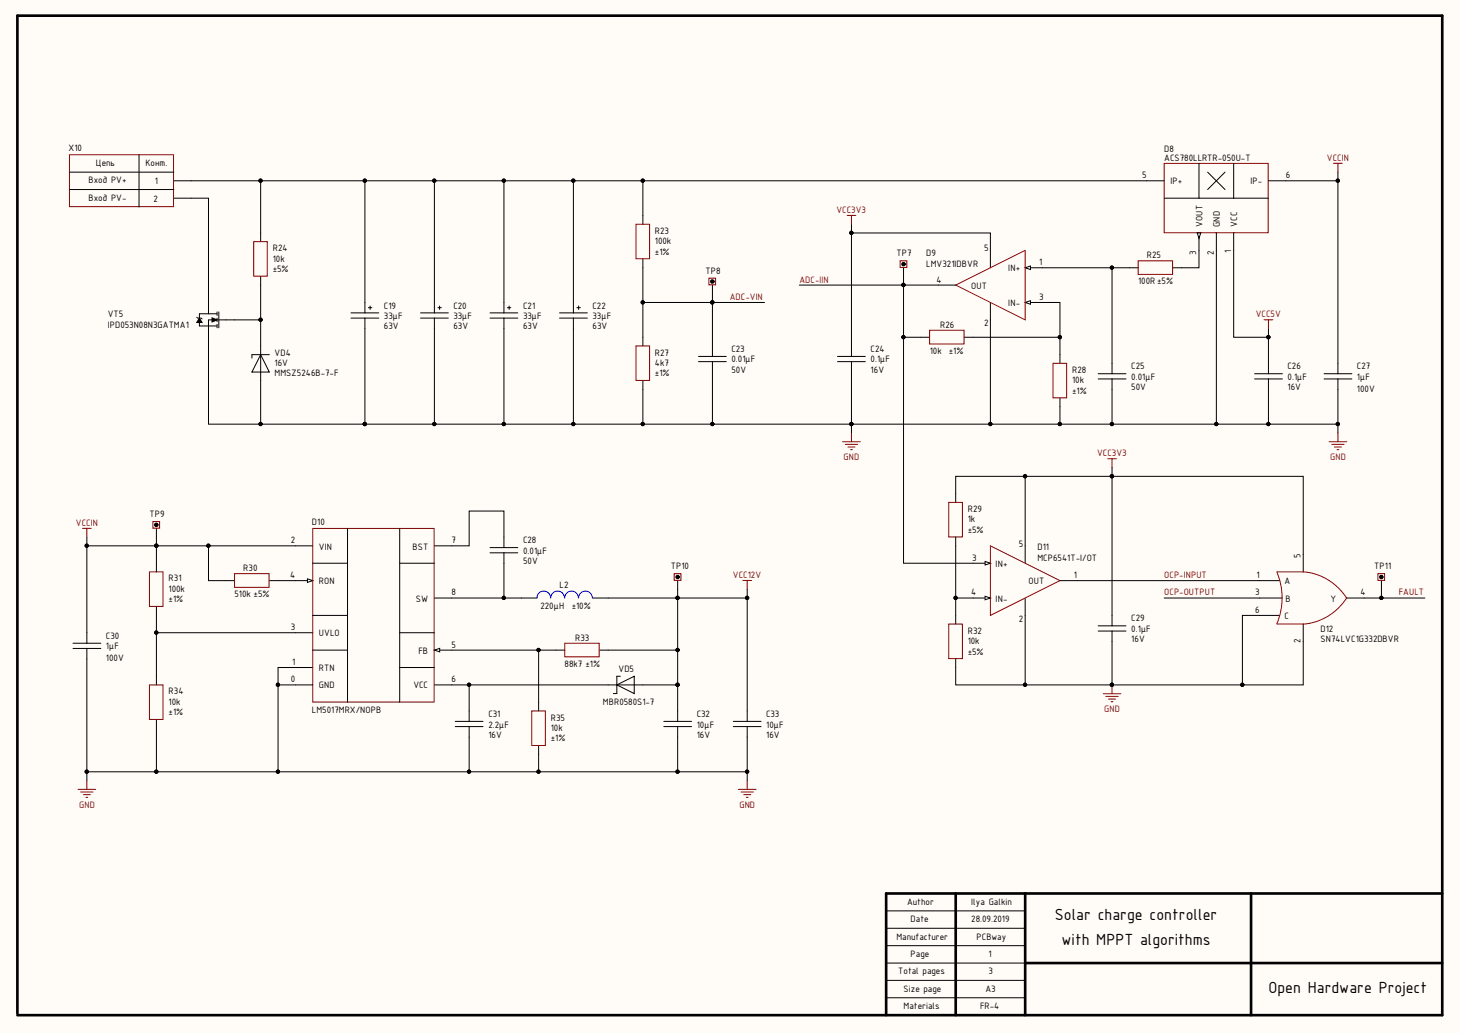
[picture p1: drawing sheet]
<svg xmlns="http://www.w3.org/2000/svg" width="420mm" height="297mm" viewBox="0 0 420 297" stroke-linecap="round" stroke-linejoin="round" font-family="sans-serif">
<path d="M0 0h419.3v296.5h-419.3z" fill="#fffcf8"/>
<path d="M274.6 256.7v34.9M294.6 256.7v34.9M359.5 256.7v34.9M414.4 256.7h-159.8v34.9M294.6 276.7h119.8M5 291.1v-286.6h409.4v287.1h-409.4" fill="none" stroke="#000" stroke-width=".76"/>
<g fill="none" stroke="#000" stroke-width=".29">
<path d="M20 49.5h29.9M20 54.4h29.9M39.9 44.5v14.9M49.9 51.9h5M49.9 56.9h5M104.9 51.9v35M124.8 51.9v35M329.5 51.9h5M334.5 56.9h10M344.5 46.9v10h10M347 49.5l5 4.9M352 49.5l-5 4.9"/>
<path d="M354.5 56.9h10M354.5 46.9v10M364.5 51.9h5M74.9 66.9v2.5M74.9 79.4v2.5M344.5 66.9v5M349.5 66.9v5M56.5 91.1l.3 .3h1l.3 .2M57.3 91.4l.8 1.3h-1.6zM57.3 92.7v.9h5M59.9 86.9v3.2h2.4M59.9 93.6v3.3"/>
<path d="M59.9 90.1h-2.6v1.3M60.9 91.3l1.5 .6-1.5 .6zM62.3 91.9h-2.4v2.5M62.4 89.6v1M62.4 91.4v1M62.4 93.2v1M62.9 91.9h4.5M62.9 89.6v4.6M74.9 99.4v10M104.9 94.4v27.4M124.8 94.4v27.4M74.9 101.9l2.5 5h-5z"/>
<path d="M77.4 101.9h-5v1M380.5 108.9h7.9M380.5 107.4h7.9M384.4 104.4v3M384.4 108.9v3M25 154.3v2.5M44.9 156.8h-19.9v25M59.9 156.8h-15v5M84.9 156.8h-25v10h5M144.8 154.3v-7.5h-10v10h-5M44.9 176.8v5h40M79.9 166.8h5"/>
<path d="M144.8 161.8v10h-15M144.8 171.8h5M174.8 171.8h39.9M194.7 171.8v25M214.7 169.3v34.9M25 189.3v32.4h19.9M44.9 181.8v12.5M79.9 196.8h5M84.9 191.8h-5v29.9h-35v-12.5M129.8 196.8h5v7.4M129.8 186.8h25v15M134.8 196.8h40"/>
<path d="M154.8 186.8h5M174.8 186.8h19.9M184.7 196.8h10M194.7 196.8v7.4M134.8 211.7v10h-54.9M154.8 216.7v5h-20M194.7 211.7v10M214.7 211.7v12.5M25 221.7v2.5M154.8 221.7h59.9M254.6 276.7h40M254.6 271.7h40"/>
<path d="M254.6 266.7h40M254.6 261.7h40M254.6 286.6h40M254.6 281.6h40"/>
</g>
<g fill="#000" stroke="#000" stroke-width=".29">
<circle cx="104.8" cy="51.9" r=".47"/>
<circle cx="124.8" cy="51.9" r=".47"/>
<circle cx="104.8" cy="121.8" r=".47"/>
<circle cx="124.8" cy="121.8" r=".47"/>
<circle cx="24.9" cy="156.8" r=".47"/>
<circle cx="44.9" cy="156.8" r=".47"/>
<circle cx="59.9" cy="156.8" r=".47"/>
<circle cx="144.8" cy="171.8" r=".47"/>
<circle cx="194.7" cy="171.8" r=".47"/>
<circle cx="214.7" cy="171.8" r=".47"/>
<circle cx="44.9" cy="181.7" r=".47"/>
<circle cx="79.9" cy="196.7" r=".47"/>
<circle cx="134.8" cy="196.7" r=".47"/>
<circle cx="154.7" cy="186.7" r=".47"/>
<circle cx="194.7" cy="186.7" r=".47"/>
<circle cx="194.7" cy="196.7" r=".47"/>
<circle cx="24.9" cy="221.7" r=".47"/>
<circle cx="44.9" cy="221.7" r=".47"/>
<circle cx="79.9" cy="221.7" r=".47"/>
<circle cx="134.8" cy="221.7" r=".47"/>
<circle cx="154.7" cy="221.7" r=".47"/>
<circle cx="194.7" cy="221.7" r=".47"/>
<circle cx="214.7" cy="221.7" r=".47"/>
</g>
<g fill="none" stroke="#800000" stroke-width=".29">
<path d="M20 44.5h29.9v14.9h-29.9zM334.5 46.9h29.9v20h-29.9zM72.9 69.4h3.9v9.9h-3.9zM213.4 166.7h2.6M214.7 166.7v2.6M22.4 226.8h5.1M23.2 227.5h3.5M23.9 228.3h2.1M24.7 229h.5M25 224.2v2.6M212.2 226.8h5M212.9 227.5h3.6"/>
<path d="M213.7 228.3h2M214.5 229h.5M214.7 224.2v2.6"/>
</g>
<path d="M57.3 91.4l.8 1.3h-1.6zM60.9 91.3l1.5 .6-1.5 .6z" fill="#000"/>
<path d="M344 66.9h1l-.5 1.6z" fill="#fffcf8"/>
<path d="M294.6 76.9h5M344 66.9h1l-.5 1.6zM354.5 66.9v5M284.6 86.9v5" fill="none" stroke="#000" stroke-width=".29"/>
<path d="M294.6 76.9l1.5-.5v1z" fill="#fffcf8"/>
<path d="M294.6 76.9l1.5-.5v1zM294.6 86.9h5" fill="none" stroke="#000" stroke-width=".29"/>
<path d="M294.6 86.9l1.5-.5v1z" fill="#fffcf8"/>
<g fill="none" stroke="#000" stroke-width=".29">
<path d="M54.9 56.9h5v30M54.9 51.9h89.9v35M74.9 51.9v15M144.8 51.9h39.9v12.5M164.8 51.9v35M184.7 51.9h144.8M369.5 51.9h14.9v52.5M384.4 49.5v2.4M184.7 74.4v25M244.7 64.4v2.5M284.6 76.9v-10h-39.9v35.5M299.6 76.9h19.9v30.5"/>
<path d="M319.5 76.9h7.5M344.5 71.9v5h-7.5M349.5 71.9v49.9h-30M354.5 71.9v25h10M59.9 96.9v24.9h15v-12.4M67.4 91.9h7.5v7.5M74.9 81.9v10M144.8 94.4v27.4h-69.9M164.8 94.4v27.4M184.7 86.9h20v15.5M204.7 86.9h15M229.7 81.9h44.9"/>
<path d="M259.6 81.9v15h5M284.6 91.9v29.9h-39.9v-17.9M294.6 86.9l1.5-.5v1zM299.6 86.9h5v10h-25M304.6 96.9v5M364.5 94.4v13M200.7 103.9h8M200.7 102.4h8M204.7 103.9v17.9h-20v-12.4M240.7 103.9h7.9M240.7 102.4h7.9M304.6 116.9v4.9h-20"/>
<path d="M315.6 108.9h7.9M315.6 107.4h7.9M319.5 108.9v12.9h-14.9M360.5 108.9h8M360.5 107.4h8M364.5 108.9v12.9h-15M384.4 111.9v9.9h-19.9M144.8 121.8h39.9M204.7 121.8h40v2.6M384.4 121.8v2.6M140.8 158.8h8M140.8 157.3h8"/>
<path d="M144.8 154.3v3M144.8 158.8v3M44.9 161.8v2.5M44.9 174.3v2.5M64.9 166.8h2.5M77.4 166.8h2.5M279.6 161.8h5M294.6 171.8v5M21 186.3h8M21 184.8h8M25 181.8v3M25 186.3v3"/>
<path d="M44.9 194.3v2.5M159.8 186.8h2.5M172.2 186.8h2.6M174.8 196.8h9.9M177.2 196.8l5-2.5v4.9zM178.3 194.3h-1.1v4.9h-.9M44.9 206.8v2.4M130.8 208.7h8M130.8 207.2h8M134.8 204.2v3M134.8 208.7v3M154.8 201.8v2.4"/>
<path d="M154.8 214.2v2.5M190.7 208.7h8M190.7 207.2h8M194.7 204.2v3M194.7 208.7v3M210.7 208.7h8M210.7 207.2h8M214.7 204.2v3M214.7 208.7v3"/>
</g>
<path d="M274.6 81.9l20-10v20z" fill="none" stroke="#980000" stroke-width=".29"/>
<g fill="none" stroke="#800000" stroke-width=".29">
<path d="M383.2 46.9h2.5M384.4 46.9v2.6M182.7 64.4h4v9.9h-4zM243.4 61.9h2.5M244.7 61.9v2.5M327 74.9h9.9v3.9h-9.9zM182.7 99.4h4v9.9h-4zM242.1 126.9h5.1M242.9 127.7h3.5M243.6 128.4h2.1M244.4 129.2h.5M244.7 124.4v2.5"/>
<path d="M381.9 126.9h5.1M382.7 127.7h3.5M383.4 128.4h2.1M384.2 129.2h.5M384.4 124.4v2.5M42.9 164.3h3.9v9.9h-3.9zM67.4 164.8h9.9v3.9h-9.9zM42.9 196.8h3.9v9.9h-3.9zM162.3 184.8h9.9v3.9h-9.9zM152.8 204.2h3.9v10h-3.9z"/>
</g>
<g fill="#000" stroke="#000" stroke-width=".29">
<circle cx="74.9" cy="51.9" r=".47"/>
<circle cx="104.8" cy="51.9" r=".47"/>
<circle cx="124.8" cy="51.9" r=".47"/>
<circle cx="144.8" cy="51.9" r=".47"/>
<circle cx="164.7" cy="51.9" r=".47"/>
<circle cx="184.7" cy="51.9" r=".47"/>
<circle cx="384.4" cy="51.9" r=".47"/>
<circle cx="244.6" cy="66.9" r=".47"/>
<circle cx="319.5" cy="76.9" r=".47"/>
<circle cx="74.9" cy="91.9" r=".47"/>
<circle cx="184.7" cy="86.9" r=".47"/>
<circle cx="204.7" cy="86.9" r=".47"/>
<circle cx="259.6" cy="81.9" r=".47"/>
<circle cx="259.6" cy="96.8" r=".47"/>
<circle cx="304.5" cy="96.8" r=".47"/>
<circle cx="364.4" cy="96.8" r=".47"/>
<circle cx="74.9" cy="121.8" r=".47"/>
<circle cx="104.8" cy="121.8" r=".47"/>
<circle cx="124.8" cy="121.8" r=".47"/>
<circle cx="144.8" cy="121.8" r=".47"/>
<circle cx="164.7" cy="121.8" r=".47"/>
<circle cx="184.7" cy="121.8" r=".47"/>
<circle cx="204.7" cy="121.8" r=".47"/>
<circle cx="244.6" cy="121.8" r=".47"/>
<circle cx="284.5" cy="121.8" r=".47"/>
<circle cx="304.5" cy="121.8" r=".47"/>
<circle cx="319.5" cy="121.8" r=".47"/>
<circle cx="349.5" cy="121.8" r=".47"/>
<circle cx="364.4" cy="121.8" r=".47"/>
<circle cx="384.4" cy="121.8" r=".47"/>
</g>
<path d="M283.1 161.3l1.5 .5-1.5 .5z" fill="#fffcf8"/>
<path d="M279.6 171.8h5M283.1 161.3l1.5 .5-1.5 .5z" fill="none" stroke="#000" stroke-width=".29"/>
<path d="M283.1 171.3l1.5 .5-1.5 .5z" fill="#fffcf8"/>
<g fill="none" stroke="#000" stroke-width=".29">
<path d="M259.6 76.9v5M100.8 89.9h8M100.8 91.4h8M104.9 86.9v3M104.9 91.4v3M105.8 88.4h1.1M106.4 87.9v1M120.8 89.9h8M120.8 91.4h8M124.8 86.9v3M124.8 91.4v3M125.8 88.4h1"/>
<path d="M126.3 87.9v1M140.8 89.9h8M140.8 91.4h8M144.8 86.9v3M144.8 91.4v3M145.8 88.4h1M146.3 87.9v1M160.8 89.9h8M160.8 91.4h8M164.8 86.9v3M164.8 91.4v3M165.8 88.4h1"/>
<path d="M166.3 87.9v1M204.7 81.9v5M259.6 96.9v64.9h20M264.6 96.9h2.5M277.1 96.9h2.5M304.6 101.9v2.5M304.6 114.4v2.5M294.6 136.8h24.9v43M319.5 134.3v2.5h55v27.5M44.9 151.8v5M84.9 156.8h5M124.8 156.8h5"/>
<path d="M274.6 154.3v25M274.6 144.3v-7.5h20v25M84.9 166.8h5M124.8 171.8h5M194.7 166.8v5M274.6 171.8h5M283.1 171.3l1.5 .5-1.5 .5zM294.6 176.8v20M304.6 166.8h63.1M315.6 179.8h7.9M334.5 171.8h33.9M367.7 176.8h-10.7v20"/>
<path d="M374.5 179.3v17.5h-55M386.9 171.8h22.5M396.9 166.8v5M84.9 191.8h5M84.9 181.8h5M315.6 181.3h7.9M319.5 181.3v15.5h-44.9v-7.5"/>
</g>
<path d="M284.6 156.8l20 10-20 10zM366.9 164.3a18.9 18.9 0 0 1 0 14.9M367 164.3h7.5a16.1 16.1 0 0 1 12.4 7.5 16.2 16.2 0 0 1-12.4 7.5h-7.5" fill="none" stroke="#980000" stroke-width=".29"/>
<g fill="none" stroke="#800000" stroke-width=".29">
<path d="M203.7 79.9h1.9v1.9h-1.9zM258.6 74.9h2v1.9h-2zM267.1 94.9h9.9v3.9h-9.9zM302.6 104.4h3.9v9.9h-3.9zM318.3 131.8h2.5M319.5 131.8v2.5M23.7 151.8h2.5M25 151.8v2.5M43.9 149.8h2v1.9h-2zM272.6 144.3h3.9v9.9h-3.9zM193.7 164.8h2v1.9h-2zM272.6 179.3h3.9v9.9h-3.9z"/>
<path d="M395.9 164.8h2v1.9h-2zM317 199.3h5.1M319.5 196.8v2.5M317.8 200.1h3.5M318.5 200.8h2M319.3 201.6h.5"/>
</g>
<g fill="#000" stroke="#000" stroke-width=".29">
<circle cx="204.7" cy="86.9" r=".47"/>
<circle cx="259.6" cy="81.9" r=".47"/>
<circle cx="259.6" cy="96.8" r=".47"/>
<circle cx="294.5" cy="136.8" r=".47"/>
<circle cx="319.5" cy="136.8" r=".47"/>
<circle cx="44.9" cy="156.8" r=".47"/>
<circle cx="194.7" cy="171.8" r=".47"/>
<circle cx="274.6" cy="171.8" r=".47"/>
<circle cx="396.9" cy="171.8" r=".47"/>
<circle cx="294.5" cy="196.7" r=".47"/>
<circle cx="319.5" cy="196.7" r=".47"/>
<circle cx="357" cy="196.7" r=".47"/>
</g>
<g fill="none" stroke="#000" stroke-width=".76">
<circle cx="259.6" cy="75.9" r=".25"/>
<circle cx="204.7" cy="80.9" r=".27"/>
<circle cx="44.9" cy="150.8" r=".26"/>
<circle cx="194.7" cy="165.8" r=".25"/>
<circle cx="396.9" cy="165.8" r=".25"/>
</g>
<path d="M88.3 166.3l1.6 .5-1.6 .5z" fill="#fffcf8"/>
<path d="M88.3 166.3l1.6 .5-1.6 .5zM124.8 196.8h5M124.8 186.8h5" fill="none" stroke="#000" stroke-width=".29"/>
<path d="M124.8 186.8l1.5-.5v1z" fill="#fffcf8"/>
<path d="M99.9 151.8v50M114.8 151.8v50M89.9 176.8h10M89.9 161.8h10M114.8 161.8h10M149.8 171.8h4.5M170.3 171.8h4.5M84.9 196.8h5M89.9 186.8h10M114.8 181.8h10M114.8 191.8h10M124.8 186.8l1.5-.5v1z" fill="none" stroke="#000" stroke-width=".29"/>
<path d="M363.2 91.9h2.5M364.5 91.9v2.5M89.9 151.8h34.8v49.9h-34.8z" fill="none" stroke="#800000" stroke-width=".29"/>
<path d="M158.2 171.8a1.95 1.95 0 0 0-2-2 1.95 1.95 0 0 0-1.9 2M162.2 171.8a1.97 1.97 0 0 0-2-2 1.97 1.97 0 0 0-1.9 2M166.2 171.8a1.95 1.95 0 0 0-2-2 1.95 1.95 0 0 0-1.9 2M170.2 171.8a1.97 1.97 0 0 0-2-2 1.97 1.97 0 0 0-1.9 2" fill="none" stroke="#00f" stroke-width=".29"/>
<g font-size="5">
<text x="303.1" y="264.4">Solar charge controller</text>
<text x="305" y="271.3">with MPPT algorithms</text>
<text x="364.5" y="285.4">Open Hardware Project</text>
</g>
<g font-size="2.9">
<text x="19.7" y="43.5">X10</text>
<text x="27.6" y="47.7">Цепь</text>
<text x="41.8" y="47.7">Конт.</text>
<text x="334.5" y="46.2">ACS780LLRTR-050U-T</text>
<text x="334.5" y="43.7">D8</text>
<text x="25.4" y="52.7">Вход PV+</text>
<text x="44.5" y="52.9">1</text>
<text x="328.2" y="51.2">5</text>
<text x="336.3" y="52.9">IP+</text>
<text x="359.3" y="52.9">IP-</text>
<text x="369.5" y="51.2">6</text>
<text x="25.4" y="57.7">Вход PV-</text>
<text x="44.1" y="57.9">2</text>
<text x="345.5" y="65.1" transform="rotate(-90 345.5 65.1)">VOUT</text>
<text x="350.5" y="65.1" transform="rotate(-90 350.5 65.1)">GND</text>
<text x="355.5" y="65.1" transform="rotate(-90 355.5 65.1)">VCC</text>
<text x="188.2" y="70.2">100k</text>
<text x="188.2" y="67.1">R23</text>
<text x="78.4" y="75.2">10k</text>
<text x="78.4" y="72.1">R24</text>
<text x="188.2" y="73.2">±1%</text>
<text x="257.6" y="73.7">TP7</text>
<text x="266.1" y="76.7">LMV321IDBVR</text>
<text x="266.1" y="73.7">D9</text>
<text x="282.8" y="72.1">5</text>
<text x="289.7" y="78">IN+</text>
<text x="298.6" y="76.2">1</text>
<text x="329.5" y="74.2">R25</text>
<text x="343.8" y="73.2" transform="rotate(-90 343.8 73.2)">3</text>
<text x="348.7" y="73.2" transform="rotate(-90 348.7 73.2)">2</text>
<text x="353.7" y="72.8" transform="rotate(-90 353.7 72.8)">1</text>
<text x="78.4" y="78.1">±5%</text>
<text x="202.7" y="78.6">TP8</text>
<text x="269.1" y="81.2">4</text>
<text x="279.1" y="83">OUT</text>
<text x="327" y="81.7">100R ±5%</text>
<text x="110.3" y="88.6">C19</text>
<text x="130.3" y="88.6">C20</text>
<text x="150.3" y="88.6">C21</text>
<text x="170.3" y="88.6">C22</text>
<text x="289.7" y="87.9">IN-</text>
<text x="298.6" y="86.2">3</text>
<text x="30.9" y="94.1">IPD053N08N3GATMA1</text>
<text x="30.9" y="91.2">VT5</text>
<text x="110.3" y="94.6">63V</text>
<text x="110.3" y="91.7">33μF</text>
<text x="130.3" y="94.6">63V</text>
<text x="130.3" y="91.7">33μF</text>
<text x="150.3" y="94.6">63V</text>
<text x="150.3" y="91.7">33μF</text>
<text x="170.3" y="94.6">63V</text>
<text x="170.3" y="91.7">33μF</text>
<text x="270.1" y="94.1">R26</text>
<text x="282.8" y="93.7">2</text>
<text x="210.2" y="101.1">C23</text>
<text x="250.2" y="101.1">C24</text>
<text x="267.2" y="101.6">10k ±1%</text>
<text x="78.9" y="105.1">16V</text>
<text x="78.9" y="102.2">VD4</text>
<text x="188.2" y="105.1">4k7</text>
<text x="188.2" y="102.2">R27</text>
<text x="210.2" y="107.1">50V</text>
<text x="210.2" y="104.1">0.01μF</text>
<text x="250.2" y="107.1">16V</text>
<text x="250.2" y="104.1">0.1μF</text>
<text x="308.1" y="107.1">R28</text>
<text x="325.1" y="106.1">C25</text>
<text x="370" y="106.1">C26</text>
<text x="389.9" y="106.1">C27</text>
<text x="78.9" y="108.2">MMSZ5246B-7-F</text>
<text x="188.2" y="108.2">±1%</text>
<text x="308.1" y="113.1">±1%</text>
<text x="308.1" y="110.1">10k</text>
<text x="325.1" y="112.1">50V</text>
<text x="325.1" y="109.1">0.01μF</text>
<text x="370" y="112.1">16V</text>
<text x="370" y="109.1">0.1μF</text>
<text x="389.9" y="112.6">100V</text>
<text x="389.9" y="109.1">1μF</text>
<text x="42.9" y="148.6">TP9</text>
<text x="278.1" y="147.1">R29</text>
<text x="89.6" y="150.9">D10</text>
<text x="278.1" y="153.1">±5%</text>
<text x="278.1" y="150.1">1k</text>
<text x="83.6" y="156.1">2</text>
<text x="91.6" y="157.9">VIN</text>
<text x="118.5" y="157.9">BST</text>
<text x="129.8" y="156.1">7</text>
<text x="150.3" y="159.1">0.01μF</text>
<text x="150.3" y="156.1">C28</text>
<text x="279.3" y="161.1">3</text>
<text x="292.8" y="157">5</text>
<text x="298.1" y="161.1">MCP6541T-I/OT</text>
<text x="298.1" y="158">D11</text>
<text x="373.7" y="160.3" transform="rotate(-90 373.7 160.3)">5</text>
<text x="48.4" y="167">R31</text>
<text x="69.9" y="164">R30</text>
<text x="83.4" y="166.1">4</text>
<text x="91.6" y="167.9">RON</text>
<text x="150.3" y="162">50V</text>
<text x="192.8" y="163.5">TP10</text>
<text x="286.1" y="162.9">IN+</text>
<text x="295.6" y="167.9">OUT</text>
<text x="308.6" y="166.1">1</text>
<text x="361.1" y="166.1">1</text>
<text x="369.1" y="167.9">A</text>
<text x="394.9" y="163.5">TP11</text>
<text x="48.4" y="173">±1%</text>
<text x="48.4" y="170">100k</text>
<text x="67.4" y="171.6">510k ±5%</text>
<text x="119.5" y="172.8">SW</text>
<text x="129.8" y="171.1">8</text>
<text x="160.8" y="169">L2</text>
<text x="279.1" y="171.1">4</text>
<text x="286.1" y="172.8">IN-</text>
<text x="360.7" y="171.1">3</text>
<text x="369.4" y="172.8">B</text>
<text x="382.3" y="172.8">Y</text>
<text x="390.9" y="171.1">4</text>
<text x="155.3" y="175">220μH</text>
<text x="164.3" y="175">±10%</text>
<text x="292.8" y="178.6">2</text>
<text x="325.1" y="178.5">C29</text>
<text x="360.7" y="176.1">6</text>
<text x="369.1" y="177.8">C</text>
<text x="30.4" y="183.5">C30</text>
<text x="83.6" y="181">3</text>
<text x="91.6" y="182.8">UVLO</text>
<text x="165.3" y="184">R33</text>
<text x="278.1" y="185">10k</text>
<text x="278.1" y="182.1">R32</text>
<text x="325.1" y="184.5">16V</text>
<text x="325.1" y="181.5">0.1μF</text>
<text x="373.7" y="184.6" transform="rotate(-90 373.7 184.6)">2</text>
<text x="379.4" y="184.5">SN74LVC1G332DBVR</text>
<text x="379.4" y="181.5">D12</text>
<text x="30.4" y="190">100V</text>
<text x="30.4" y="186.5">1μF</text>
<text x="84" y="191">1</text>
<text x="120.2" y="187.8">FB</text>
<text x="129.8" y="186">5</text>
<text x="162.2" y="191.5">88k7 ±1%</text>
<text x="278.1" y="188.1">±5%</text>
<text x="83.6" y="196">0</text>
<text x="91.6" y="192.8">RTN</text>
<text x="91.6" y="197.8">GND</text>
<text x="118.8" y="197.8">VCC</text>
<text x="129.8" y="196">6</text>
<text x="177.7" y="193">VD5</text>
<text x="48.4" y="202.5">10k</text>
<text x="48.4" y="199.5">R34</text>
<text x="173.2" y="202.5">MBR0580S1-7</text>
<text x="48.4" y="205.5">±1%</text>
<text x="89.6" y="204.8">LM5017MRX/NOPB</text>
<text x="140.3" y="209">2.2μF</text>
<text x="140.3" y="206">C31</text>
<text x="158.3" y="210">10k</text>
<text x="158.3" y="207">R35</text>
<text x="200.2" y="209">10μF</text>
<text x="200.2" y="206">C32</text>
<text x="220.1" y="209">10μF</text>
<text x="220.1" y="206">C33</text>
<text x="140.3" y="212">16V</text>
<text x="158.3" y="213">±1%</text>
<text x="200.2" y="212">16V</text>
<text x="220.1" y="212">16V</text>
<text x="260.6" y="259.9">Author</text>
<text x="279.1" y="259.9">Ilya Galkin</text>
<text x="257.6" y="269.9">Manufacturer</text>
<text x="261.7" y="264.9">Date</text>
<text x="279.1" y="264.9">28.09.2019</text>
<text x="280.6" y="269.9">PCBway</text>
<text x="261.7" y="274.9">Page</text>
<text x="284.1" y="274.9">1</text>
<text x="258.1" y="279.9">Total pages</text>
<text x="284.1" y="279.9">3</text>
<text x="259.6" y="284.9">Size page</text>
<text x="283.1" y="284.9">A3</text>
<text x="259.6" y="289.9">Materials</text>
<text x="281.6" y="289.9">FR-4</text>
</g>
<g font-size="2.9" fill="#800000">
<text x="381.3" y="46.2">VCCIN</text>
<text x="240.4" y="61.1">VCC3V3</text>
<text x="229.7" y="81.2">ADC-IIN</text>
<text x="209.7" y="86.2">ADC-VIN</text>
<text x="360.8" y="91.1">VCC5V</text>
<text x="315.3" y="131.1">VCC3V3</text>
<text x="242.4" y="132.3">GND</text>
<text x="382.2" y="132.3">GND</text>
<text x="21.8" y="151">VCCIN</text>
<text x="210.6" y="166">VCC12V</text>
<text x="334.5" y="166.1">OCP-INPUT</text>
<text x="334.5" y="171.1">OCP-OUTPUT</text>
<text x="401.9" y="171.1">FAULT</text>
<text x="317.3" y="204.6">GND</text>
<text x="22.7" y="232.1">GND</text>
<text x="212.5" y="232.1">GND</text>
</g>
</svg>
